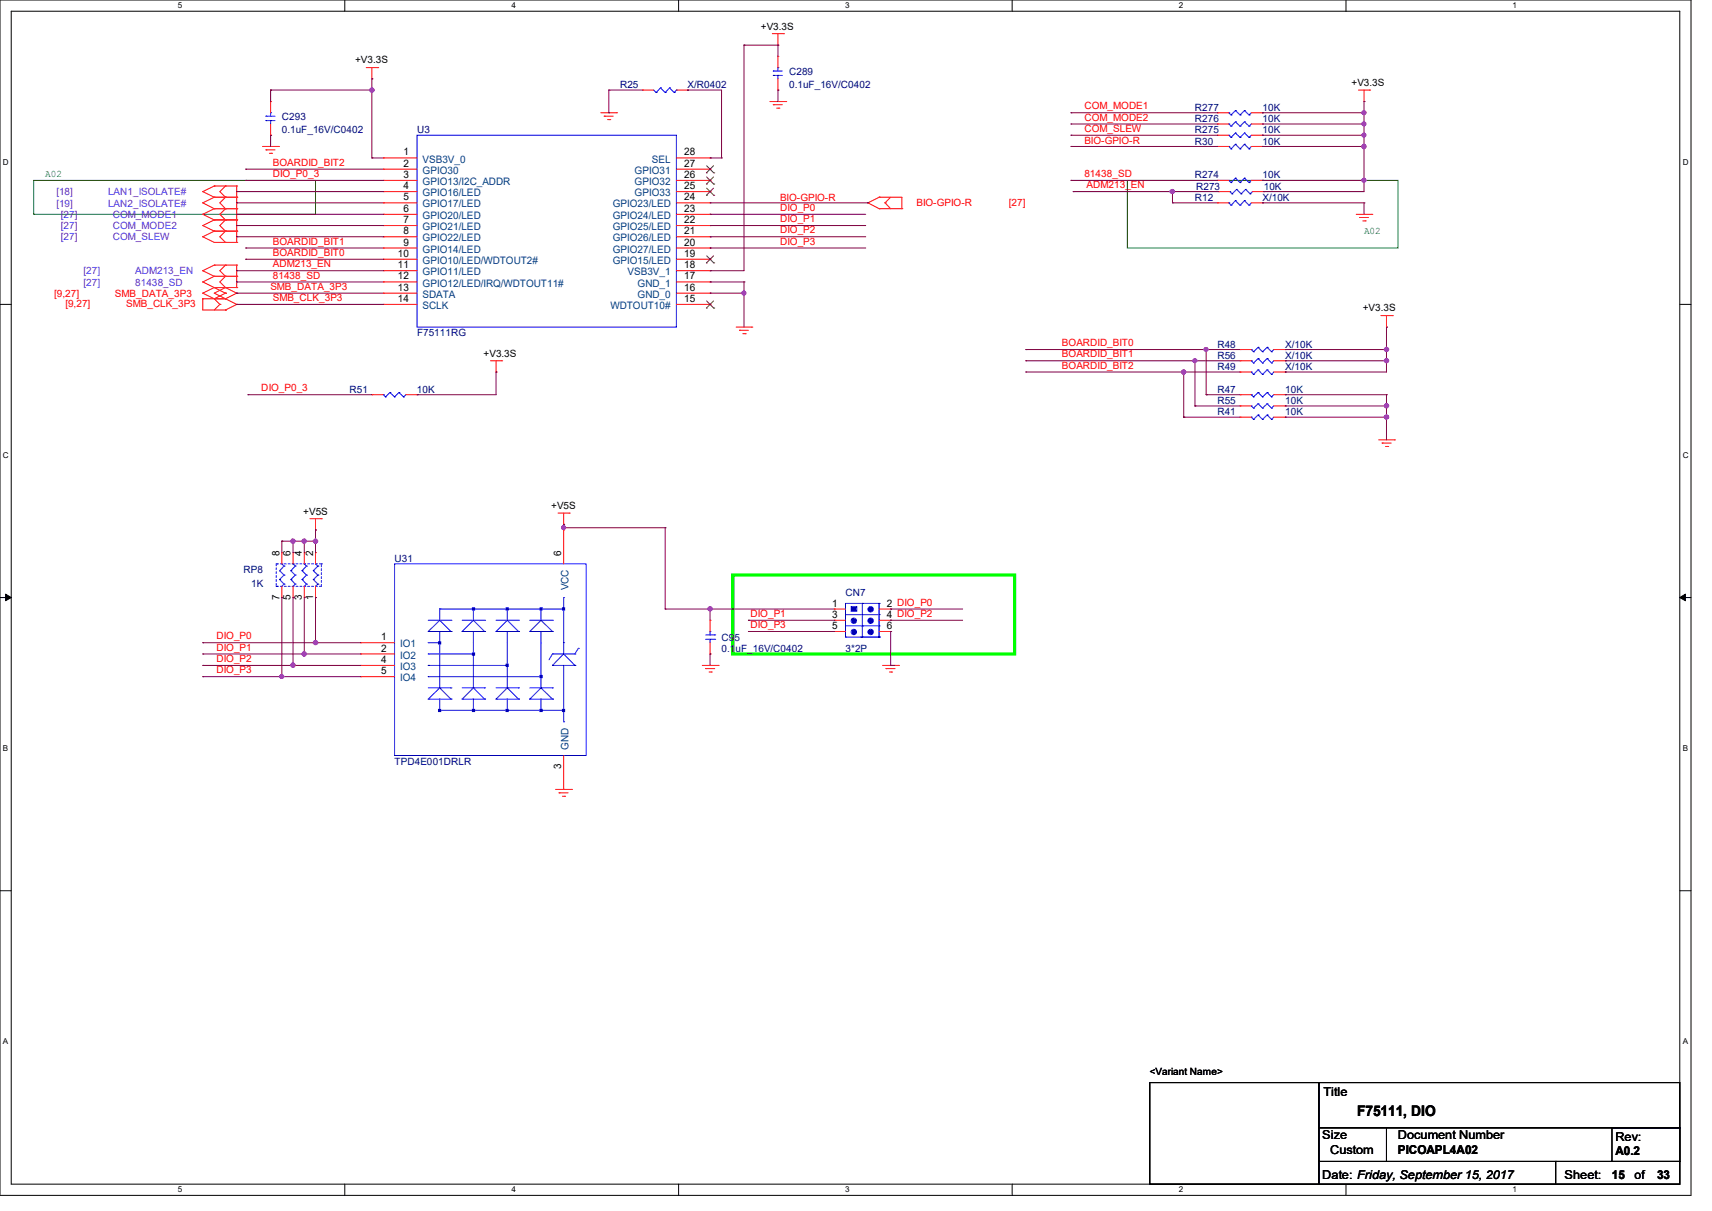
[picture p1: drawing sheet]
<svg xmlns="http://www.w3.org/2000/svg" width="297mm" height="210mm" viewBox="0 0 297 210" stroke-linecap="round" stroke-linejoin="round" font-family="sans-serif">
<path d="M0 0h293.4v207.3h-293.4zM1.9 1.9h289.5v203.5h-289.5z" fill="none" stroke="#000" stroke-width=".17"/>
<g fill="#fff">
<path d="M30.9 .2h.7v1.5h-.7z"/>
<path d="M30.9 205.6h.7v1.5h-.7z"/>
</g>
<path d="M59.8 0v1.9M59.8 205.4v1.9" fill="none" stroke="#000" stroke-width=".17"/>
<g fill="#fff">
<path d="M88.7 .2h.8v1.5h-.8z"/>
<path d="M88.7 205.6h.8v1.5h-.8z"/>
</g>
<path d="M117.7 0v1.9M117.7 205.4v1.9" fill="none" stroke="#000" stroke-width=".17"/>
<g fill="#fff">
<path d="M146.6 .2h.8v1.5h-.8z"/>
<path d="M146.6 205.6h.8v1.5h-.8z"/>
</g>
<path d="M175.6 0v1.9M175.6 205.4v1.9" fill="none" stroke="#000" stroke-width=".17"/>
<g fill="#fff">
<path d="M204.5 .2h.8v1.5h-.8z"/>
<path d="M204.5 205.6h.8v1.5h-.8z"/>
</g>
<path d="M233.5 0v1.9M233.5 205.4v1.9" fill="none" stroke="#000" stroke-width=".17"/>
<g fill="#fff">
<path d="M262.4 .2h.8v1.5h-.8z"/>
<path d="M262.4 205.6h.8v1.5h-.8z"/>
<path d="M.5 27.3h1v1.6h-1z"/>
<path d="M291.9 27.3h1v1.6h-1z"/>
<path d="M.5 78.2h1v1.5h-1z"/>
<path d="M291.9 78.2h1v1.5h-1z"/>
</g>
<path d="M0 52.8h1.9M291.4 52.8h2" fill="none" stroke="#000" stroke-width=".17"/>
<g fill="#fff">
<path d="M.5 129h.9v1.6h-.9z"/>
<path d="M291.9 129h.9v1.6h-.9z"/>
</g>
<path d="M0 103.6h1.9M291.4 103.6h2" fill="none" stroke="#000" stroke-width=".17"/>
<path d="M1 103l.9 .6-.9 .6zM291.4 103.6l1-.6v1.2z" fill="#000" stroke="#000" stroke-width=".17"/>
<g fill="#fff">
<path d="M.5 179.9h.9v1.5h-.9z"/>
<path d="M291.9 179.9h.9v1.5h-.9z"/>
</g>
<path d="M0 154.5h1.9M291.4 154.5h2M199.5 187.7h29.3v17.7h-29.3zM228.8 195.6h11.7v5.8h-11.7zM228.8 187.7h62.6v7.9h-62.6zM240.5 195.6h50.9v5.8h-50.9zM279.7 195.6h11.7v5.8h-11.7zM228.8 201.4h41.1v4h-41.1zM269.9 201.4h21.5v4h-21.5z" fill="none" stroke="#000" stroke-width=".17"/>
<path d="M127.1 99.7h48.9v13.7h-48.9z" fill="none" stroke="#0f0" stroke-width=".55"/>
<path d="M5.8 31.3h48.9v5.9h-48.9zM195.6 31.3h46.9v11.7h-46.9z" fill="none" stroke="#008000" stroke-width=".17"/>
<g fill="none" stroke="#f00" stroke-width=".17">
<path d="M46.9 17.6h.1M46.9 17.6v2M63.5 11.7h2M64.5 13.7h.1M64.5 11.7v2M65.5 11.7h.1M104.2 19.6h2.8M107 19.6h.1M111.5 15.6h.1M111.5 15.6h1.9M117.3 15.6h2M119.3 15.6h.1"/>
<path d="M133.6 17.6h2.7M134 5.8h1.9M134.2 18.2h.1M134.2 18.2h1.5M134.7 18.8h.4M135 7.8h.1M135 15.6h.1M135 9.8h.1M135 5.8v2M135 9.8v1.9M135 13.7v1.9M135.1 18.8h.1"/>
<path d="M135.9 5.8h.1M136.3 17.6h.1M211.2 19.6h.1M211.2 19.6h2M217.1 19.6h1.9M219 19.6h.1M235.7 15.6h1.9M236.6 17.6h.1M236.6 15.6v2M237.6 15.6h.1M35.2 37.2h.1M35.2 39.1h.1"/>
<path d="M35.2 33.2h.1M35.2 35.2h.1M35.2 37.2l2 .9M35.2 39.1l2 1M35.2 33.2l2 1M35.2 35.2l2 1M37.2 36.2h.1M37.2 38.1h.1M37.2 32.3h.1M37.2 34.2h.1M37.2 34.2h3.9M37.2 36.2h3.9"/>
<path d="M37.2 38.1h3.9M37.2 36.2l-2 1M37.2 38.1l-2 1M37.2 32.3l-2 .9M37.2 32.3h3.9M37.2 34.2l-2 1M39.1 38.1h.1M39.1 36.2h.1M39.1 34.2h.1M39.1 32.3h.1M39.1 36.2l-1 1 1 .9M39.1 38.1l-1 1 1 1"/>
<path d="M39.1 32.3l-1 .9 1 1M39.1 34.2l-1 1 1 1M41.1 38.1h.1M41.1 36.2h.1M41.1 34.2h.1M41.1 32.3h.1M41.1 32.3v9.7M45.6 25.4h2.7M46.1 26h.1M46.1 26h1.6M46.7 26.6h.4M46.9 23.5h.1"/>
<path d="M46.9 21.5v2M47.1 26.6h.1M48.3 25.4h.1M66.5 27.4h.1M66.5 29.3h.1M66.5 31.3h.1M66.5 33.2h.1M66.5 35.2h.1M66.5 37.2h.1M66.5 39.1h.1M66.5 37.2h5.8M66.5 27.4h5.8"/>
<path d="M66.5 29.3h5.8M66.5 31.3h5.8M66.5 33.2h5.8M66.5 35.2h5.8M66.5 39.1h5.8M104.8 20.2h.1M104.8 20.2h1.6M105.4 20.7h.4M105.8 20.7h.1M117.3 37.2h5.9M117.3 27.4h5.9M117.3 29.3h5.9"/>
<path d="M117.3 31.3h5.9M117.3 33.2h5.9M117.3 35.2h5.9M117.3 39.1h5.9M123.2 39.1h.1M123.2 37.2h.1M123.2 35.2h.1M123.2 33.2h.1M123.2 31.3h.1M123.2 29.3h.1M123.2 27.4h.1M150.6 35.2h.1"/>
<path d="M150.6 35.2l1.9 1M152.5 34.2h.1M152.5 36.2h.1M152.5 34.2h4v2M152.5 36.2h4M152.5 34.2l-1.9 1M153.5 35.2h.1M153.5 35.2l1 1M154.5 34.2l-1 1M156.5 36.2h.1M211.2 21.5h.1M211.2 23.5h.1"/>
<path d="M211.2 35.2h.1M211.2 31.3h.1M211.2 25.4h.1M211.2 25.4h2M211.2 21.5h2M211.2 23.5h2M211.2 31.3h2M211.2 35.2h2M211.4 33.2h.1M211.4 33.2h2M217.1 25.4h1.9M217.1 21.5h1.9"/>
<path d="M217.1 23.5h1.9M217.1 31.3h1.9M217.1 35.2h1.9M217.3 33.2h1.9M219 21.5h.1M219 23.5h.1M219 35.2h.1M219 31.3h.1M219 25.4h.1M219.2 33.2h.1M235.3 37.2h2.7M235.9 37.7h.1"/>
<path d="M235.9 37.7h1.5M236.4 38.3h.5M236.9 38.3h.1M238 37.2h.1M35.2 50.8h.1M35.2 51.8h.1M35.2 46.9h.1M35.2 41.1h.1M35.2 48.9h.1M35.2 51.8h3.9M35.2 50.8l2 1M35.2 51.8v2h3.9"/>
<path d="M35.2 46.9l2 1M35.2 41.1l2 .9h3.9M35.2 48.9l2 1M37.2 49.9h.1M37.2 51.8h.1M37.2 46h.1M37.2 40.1h.1M37.2 47.9h.1M37.2 49.9h3.9M37.2 49.9l-2 .9M37.2 49.9l1.9 .9M37.2 51.8l.9 1"/>
<path d="M37.2 47.9h3.9M37.2 46l-2 .9M37.2 46h3.9M37.2 40.1l-2 1M37.2 40.1h3.9M37.2 47.9l-2 1M38.1 52.8h.1M38.1 52.8l-.9 1M39.1 51.8h.1M39.1 49.9h.1M39.1 50.8h.1M39.1 53.8h.1"/>
<path d="M39.1 47.9h.1M39.1 46h.1M39.1 42h.1M39.1 40.1h.1M39.1 49.9l2 .9M39.1 49.9l-1.9 .9 3.9 2M39.1 50.8l-1.9 1M39.1 46l-1 .9 1 1M39.1 40.1l-1 1 1 .9M39.1 47.9l-1 1 1 1M41.1 50.8h.1M41.1 52.8h.1"/>
<path d="M41.1 47.9h.1M41.1 46h.1M41.1 42h.1M41.1 40.1h.1M41.1 49.9h.1M41.1 50.8l-2 1M41.1 52.8l-2 1M41.1 46v3.9M66.5 41.1h.1M66.5 43h.1M66.5 45h.1M66.5 46.9h.1"/>
<path d="M66.5 48.9h.1M66.5 50.8h.1M66.5 52.8h.1M66.5 41.1h5.8M66.5 43h5.8M66.5 45h5.8M66.5 46.9h5.8M66.5 48.9h5.8M66.5 50.8h5.8M66.5 52.8h5.8M117.3 41.1h5.9M117.3 43h5.9"/>
<path d="M117.3 45h5.9M117.3 46.9h5.9M117.3 48.9h5.9M117.3 50.8h5.9M117.3 52.8h5.9M123.2 50.8h.1M123.2 48.9h.1M123.2 46.9h.1M123.2 45h.1M123.2 43h.1M123.2 41.1h.1M123.2 52.8h.1"/>
<path d="M127.7 56.7h2.7M128.3 57.3h.1M128.3 57.3h1.5M128.9 57.9h.4M129.3 57.9h.1M130.4 56.7h.1M239.6 54.7h2M240.5 56.7h.1M240.5 54.7v2M241.6 54.7h.1M64.5 68.5h.1M64.5 68.5h2"/>
<path d="M70.4 68.5h1.9M72.3 68.5h.1M85.1 62.6h1.9M86.1 64.5h.1M86.1 62.6v1.9M87 62.6h.1M215.1 64.5h.1M215.1 60.6h.1M215.1 62.6h.1M215.1 70.4h.1M215.1 72.3h.1M215.1 68.5h.1"/>
<path d="M215.1 62.6h2M215.1 68.5h2M215.1 64.5h2M215.1 60.6h2M215.1 70.4h2M215.1 72.3h2M221 62.6h2M221 68.5h2M221 64.5h2M221 60.6h2M221 70.4h2M221 72.3h2"/>
<path d="M223 64.5h.1M223 60.6h.1M223 62.6h.1M223 70.4h.1M223 72.3h.1M223 68.5h.1M239.2 76.3h2.7M239.8 76.8h.1M239.8 76.8h1.5M240.4 77.4h.3M240.7 77.4h.1M241.9 76.3h.1"/>
<path d="M48.9 95.8h.1M48.9 95.8v2M50.8 95.8h.1M50.8 95.8v2M52.8 95.8h.1M52.8 95.8v2M53.8 90h2M54.7 91.9h.1M54.7 95.8h.1M54.7 90v1.9M54.7 95.8v2M55.8 90h.1"/>
<path d="M96.8 89h2M97.8 90.9h.1M97.8 91.9h.1M97.8 89v1.9M97.8 91.9v5.9M98.8 89h.1M48.9 103.6h.1M48.9 101.7v1.9M50.8 103.6h.1M50.8 101.7v1.9M52.8 103.6h.1M52.8 101.7v1.9"/>
<path d="M54.7 103.6h.1M54.7 101.7v1.9M62.6 111.5h.1M62.6 113.4h.1M62.6 115.4h.1M62.6 117.3h.1M62.6 115.4h5.9M62.6 111.5h5.9M62.6 113.4h5.9M62.6 117.3h5.9M121.8 115.4h2.8M122.4 116h.1"/>
<path d="M122.4 116h1.6M123 116.5h.4M123.2 113.4h.1M123.2 107.6h.1M123.2 107.6v1.9M123.2 111.5v1.9M123.4 116.5h.1M124.6 115.4h.1M144.7 105.6h.1M144.7 107.6h.1M144.7 109.5h.1M144.7 105.6h2"/>
<path d="M144.7 107.6h2M144.7 109.5h2M152.5 105.6h2M152.5 107.6h2M152.5 109.5h2M153.1 115.4h2.8M153.7 116h.1M153.7 116h1.6M154.3 116.5h.4M154.5 105.6h.1M154.5 107.6h.1M154.5 109.5h.1"/>
<path d="M154.7 116.5h.1M155.9 115.4h.1M96.4 136.9h2.7M97 137.5h.1M97 137.5h1.6M97.6 138.1h.4M97.8 136.9h.1M97.8 131v5.9M98 138.1h.1M99.1 136.9h.1"/>
</g>
<g fill="none" stroke="#00f" stroke-width=".17">
<path d="M46.9 19.6h.1M46.9 19.6v.6M113.4 15.6l.4 .4M113.8 16h.1M114.6 15.2h.1M114.6 15.2l-.8 .8M114.6 15.2l.8 .8M115.4 16h.1M116.2 15.2h.1M116.2 15.2l.8 .8M116.2 15.2l-.8 .8M117 16h.1"/>
<path d="M117.3 15.6h.1M117.3 15.6l-.3 .4M134.2 12.3h.1M134.2 13.1h.1M134.2 12.3h1.5M134.2 13.1h1.5M135 11.7h.1M135 13.1h.1M135 11.7v.6M135 13.1v.6M213.2 19.6h.1M213.2 19.6l.4 .3"/>
<path d="M213.6 19.9h.1M214.3 19.2h.1M214.3 19.2l-.7 .7M214.3 19.2l.8 .7M215.1 19.9h.1M215.9 19.2h.1M215.9 19.2l.8 .7M215.9 19.2l-.8 .7M216.7 19.9h.1M217.1 19.6l-.4 .3M46.1 20.2h.1M46.1 20.9h.1"/>
<path d="M46.1 20.2h1.6M46.1 20.9h1.6M46.9 20.9h.1M46.9 20.9v.6M72.3 23.5h45v33.2h-45zM213.2 21.5h.1M213.2 23.5h.1M213.2 35.2h.1M213.2 31.3h.1M213.2 25.4h.1M213.2 21.5l.4 .4M213.2 23.5l.4 .3"/>
<path d="M213.2 35.2l.4 .4M213.2 31.3l.4 .4M213.2 25.4l.4 .4M213.4 33.2h.1M213.4 33.2l.3 .4M213.6 21.9h.1M213.6 23.8h.1M213.6 35.6h.1M213.6 31.7h.1M213.6 25.8h.1M213.7 33.6h.1M214.3 21.1h.1"/>
<path d="M214.3 23.1h.1M214.3 34.8h.1M214.3 30.9h.1M214.3 25h.1M214.3 21.1l-.7 .8M214.3 21.1l.8 .8M214.3 23.1l-.7 .7M214.3 23.1l.8 .7M214.3 34.8l-.7 .8M214.3 34.8l.8 .8M214.3 30.9l-.7 .8M214.3 30.9l.8 .8"/>
<path d="M214.3 25l-.7 .8M214.3 25l.8 .8M214.5 32.9h.1M214.5 32.9l-.8 .7M214.5 32.9l.8 .7M215.1 21.9h.1M215.1 23.8h.1M215.1 35.6h.1M215.1 31.7h.1M215.1 25.8h.1M215.3 33.6h.1M215.9 21.1h.1"/>
<path d="M215.9 23.1h.1M215.9 34.8h.1M215.9 30.9h.1M215.9 25h.1M215.9 21.1l.8 .8M215.9 21.1l-.8 .8M215.9 23.1l.8 .7M215.9 23.1l-.8 .7M215.9 34.8l.8 .8M215.9 34.8l-.8 .8M215.9 30.9l.8 .8M215.9 30.9l-.8 .8"/>
<path d="M215.9 25l.8 .8M215.9 25l-.8 .8M216.1 32.9h.1M216.1 32.9l.8 .7M216.1 32.9l-.8 .7M216.7 21.9h.1M216.7 23.8h.1M216.7 35.6h.1M216.7 31.7h.1M216.7 25.8h.1M216.9 33.6h.1M217.1 21.5l-.4 .4"/>
<path d="M217.1 23.5l-.4 .3M217.1 35.2l-.4 .4M217.1 31.3l-.4 .4M217.1 25.4l-.4 .4M217.3 33.2l-.4 .4M66.5 68.5h.1M66.5 68.5l.4 .3M66.9 68.8h.1M67.6 68.1h.1M67.6 68.1l-.7 .7M67.6 68.1l.9 .7M68.5 68.8h.1"/>
<path d="M69.2 68.1h.1M69.2 68.1l.8 .7M69.2 68.1l-.7 .7M70 68.8h.1M70.4 68.5l-.4 .3M217.1 64.5h.1M217.1 60.6h.1M217.1 62.6h.1M217.1 70.4h.1M217.1 72.3h.1M217.1 68.5h.1M217.1 64.5l.4 .4"/>
<path d="M217.1 60.6l.4 .4M217.1 62.6l.4 .3M217.1 70.4l.4 .4M217.1 72.3l.4 .4M217.1 68.5l.4 .3M217.5 64.9h.1M217.5 61h.1M217.5 62.9h.1M217.5 70.8h.1M217.5 72.7h.1M217.5 68.8h.1M218.3 64.1h.1"/>
<path d="M218.3 60.2h.1M218.3 62.2h.1M218.3 70h.1M218.3 72h.1M218.3 68.1h.1M218.3 64.1l-.8 .8M218.3 64.1l.7 .8M218.3 60.2l-.8 .8M218.3 60.2l.7 .8M218.3 62.2l-.8 .7M218.3 62.2l.7 .7M218.3 70l-.8 .8"/>
<path d="M218.3 70l.7 .8M218.3 72l-.8 .7M218.3 72l.7 .7M218.3 68.1l-.8 .7M218.3 68.1l.7 .7M219 64.9h.1M219 61h.1M219 62.9h.1M219 70.8h.1M219 72.7h.1M219 68.8h.1M219.8 64.1h.1"/>
<path d="M219.8 60.2h.1M219.8 62.2h.1M219.8 70h.1M219.8 72h.1M219.8 68.1h.1M219.8 64.1l.8 .8M219.8 64.1l-.8 .8M219.8 60.2l.8 .8M219.8 60.2l-.8 .8M219.8 62.2l.8 .7M219.8 62.2l-.8 .7M219.8 70l.8 .8"/>
<path d="M219.8 70l-.8 .8M219.8 72l.8 .7M219.8 72l-.8 .7M219.8 68.1l.8 .7M219.8 68.1l-.8 .7M220.6 64.9h.1M220.6 61h.1M220.6 62.9h.1M220.6 70.8h.1M220.6 72.7h.1M220.6 68.8h.1M221 64.5l-.4 .4"/>
<path d="M221 60.6l-.4 .4M221 62.6l-.4 .3M221 70.4l-.4 .4M221 72.3l-.4 .4M221 68.5l-.4 .3M48.5 99h.1M48.5 99l.8 .7M48.9 97.8h.1M48.9 97.8l.4 .4M49.3 99.7h.1M49.3 98.2h.1M49.3 99.7l-.8 .8"/>
<path d="M49.3 98.2l-.8 .8M50.5 99h.1M50.5 99l.7 .7M50.8 97.8h.1M50.8 97.8l.4 .4M51.2 99.7h.1M51.2 98.2h.1M51.2 99.7l-.7 .8M51.2 98.2l-.7 .8M52.4 99h.1M52.4 99l.8 .7M52.8 97.8h.1"/>
<path d="M52.8 97.8l.4 .4M53.2 99.7h.1M53.2 98.2h.1M53.2 99.7l-.8 .8M53.2 98.2l-.8 .8M54.4 99h.1M54.4 99l.8 .7M54.7 97.8h.1M54.7 97.8l.5 .4M55.2 99.7h.1M55.2 98.2h.1M55.2 99.7l-.8 .8"/>
<path d="M55.2 98.2l-.8 .8M68.5 97.8h33.2v33.2h-33.2zM48.5 100.5h.1M48.5 100.5l.8 .8M49.3 101.3h.1M49.3 101.3l-.4 .4M50.5 100.5h.1M50.5 100.5l.7 .8M51.2 101.3h.1M51.2 101.3l-.4 .4M52.4 100.5h.1M52.4 100.5l.8 .8"/>
<path d="M53.2 101.3h.1M53.2 101.3l-.4 .4M54.4 100.5h.1M54.4 100.5l.8 .8M55.2 101.3h.1M55.2 101.3l-.5 .4M74.3 109.5h.1M74.3 111.5h.1M74.3 113.4h.1M74.3 115.4h.1M74.3 117.3h.1M74.3 109.5h3.9"/>
<path d="M74.3 107.6h3.9M74.3 119.3h3.9M74.3 111.5h2M74.3 113.4h7.8M74.3 115.4h13.7M74.3 117.3h19.6M76.3 105.6h.1M76.3 119.3h.1M76.3 109.5h.1M76.3 107.6l-2 1.9M76.3 107.6l1.9 1.9M76.3 105.6v2"/>
<path d="M76.3 109.5v9.8M76.3 119.3l-2 1.9M76.3 119.3l1.9 1.9M76.3 105.6h21.5M78.2 109.5h.1M78.2 107.6h.1M78.2 119.3h.1M80.2 109.5h.1M80.2 109.5h3.9M80.2 107.6h3.9M80.2 119.3h3.9M82.1 119.3h.1"/>
<path d="M82.1 105.6h.1M82.1 109.5h.1M82.1 105.6v2M82.1 109.5v9.8M82.1 119.3l2 1.9M82.1 119.3l-1.9 1.9M82.1 107.6l2 1.9M82.1 107.6l-1.9 1.9M84.1 119.3h.1M84.1 107.6h.1M84.1 109.5h.1M86.1 109.5h.1"/>
<path d="M86.1 109.5h3.9M86.1 107.6h3.9M86.1 119.3h3.9M88 119.3h.1M88 105.6h.1M88 109.5h.1M88 105.6v2M88 109.5v9.8M88 119.3l2 1.9M88 119.3l-1.9 1.9M88 107.6l2 1.9M88 107.6l-1.9 1.9"/>
<path d="M90 119.3h.1M90 107.6h.1M90 109.5h.1M91.9 109.5h.1M91.9 109.5h3.9M91.9 107.6h3.9M91.9 119.3h3.9M93.9 105.6h.1M93.9 119.3h.1M93.9 109.5h.1M93.9 107.6l-2 1.9M93.9 107.6l1.9 1.9"/>
<path d="M93.9 119.3l-2 1.9M93.9 119.3l1.9 1.9M93.9 105.6v2M93.9 109.5v9.8M95.8 109.5h.1M95.8 107.6h.1M95.8 119.3h.1M95.8 115.4h.1M95.8 113.4h.1M95.8 113.4h3.9M95.8 115.4h3.9M95.8 113.4l-.6 1"/>
<path d="M97.8 103.6h.1M97.8 111.5h.1M97.8 103.6v9.8M97.8 115.4v9.8M97.8 113.4l-2 2M97.8 113.4l1.9 2M99.7 115.4h.1M99.7 113.4h.1M100.3 112.4h.1M100.3 112.4l-.6 1M122.4 110.1h1.6M122.4 110.9h1.6"/>
<path d="M123.2 109.5h.1M123.2 110.9h.1M123.2 109.5v.6M123.2 110.9v.6M124 110.1h.1M124 110.9h.1M146.7 110.5h.1M146.7 106.6h5.8M146.7 108.5h5.8M146.7 110.5h5.8M149.4 110.5h.1M149.6 104.6h.1"/>
<path d="M149.6 106.6h.1M149.6 108.5h.1M149.6 110.5h.1M149.6 104.6v5.9M152.4 110.5h.1M152.5 110.5h.1M152.5 104.6h.1M152.5 106.6h.1M152.5 108.5h.1M152.5 104.6h-5.8v5.9M152.5 104.6v5.9M74.3 121.2h.1"/>
<path d="M74.3 121.2h3.9M76.3 123.2h.1M76.3 121.2v2M76.3 123.2h21.5M78.2 121.2h.1M80.2 121.2h.1M80.2 121.2h3.9M82.1 123.2h.1M82.1 121.2v2M84.1 121.2h.1M86.1 121.2h.1M86.1 121.2h3.9"/>
<path d="M88 123.2h.1M88 121.2v2M90 121.2h.1M91.9 121.2h.1M91.9 121.2h3.9M93.9 123.2h.1M93.9 121.2v2M95.8 121.2h.1M97.8 125.2h.1"/>
</g>
<path d="M47.9 97.8h.1M47.9 97.8v3.9M55.8 97.8h.1M55.8 97.8h-7.9M47.9 101.7h.1M55.8 101.7h-7.9M55.8 101.7v-3.9" fill="none" stroke="#00f" stroke-width=".17" stroke-dasharray=".3"/>
<g fill="#00f" stroke="#00f" stroke-width=".17">
<path d="M147.7 105.2h.9v.8h-.9z" fill-rule="evenodd"/>
<path d="M76.1 111.3h.4v.4h-.4z" fill-rule="evenodd"/>
<path d="M82 113.2h.3v.4h-.3z" fill-rule="evenodd"/>
<path d="M87.8 115.2h.4v.4h-.4z" fill-rule="evenodd"/>
<path d="M93.7 117.1h.4v.4h-.4z" fill-rule="evenodd"/>
<path d="M93.7 105.4h.4v.4h-.4z" fill-rule="evenodd"/>
<path d="M87.8 105.4h.4v.4h-.4z" fill-rule="evenodd"/>
<path d="M82 105.4h.3v.4h-.3z" fill-rule="evenodd"/>
<path d="M97.6 105.4h.4v.4h-.4z" fill-rule="evenodd"/>
<path d="M97.6 123h.4v.4h-.4z" fill-rule="evenodd"/>
<path d="M87.8 123h.4v.4h-.4z" fill-rule="evenodd"/>
<path d="M93.7 123h.4v.4h-.4z" fill-rule="evenodd"/>
<path d="M82 123h.3v.4h-.3z" fill-rule="evenodd"/>
<path d="M76.1 123h.4v.4h-.4z" fill-rule="evenodd"/>
<circle cx="148.1" cy="107.7" r=".47"/>
<circle cx="148.1" cy="109.6" r=".47"/>
<circle cx="151" cy="107.7" r=".47"/>
<circle cx="151" cy="109.6" r=".47"/>
<circle cx="151" cy="105.7" r=".47"/>
</g>
<g fill="none" stroke="#804000" stroke-width=".17">
<path d="M122.6 33.9h.1M122.6 31.9h.1M122.6 30h.1M122.6 32.6l1.2 1.3M122.6 30.7l1.2 1.2M122.6 28.7l1.2 1.3M123.8 32.6l-1.2 1.3M123.8 30.7l-1.2 1.2M123.8 28.7l-1.2 1.3M123.8 33.9h.1M123.8 31.9h.1M123.8 30h.1"/>
<path d="M122.6 45.6h.1M122.6 53.4h.1M122.6 44.4l1.2 1.2M122.6 52.2l1.2 1.2M123.8 44.4l-1.2 1.2M123.8 52.2l-1.2 1.2M123.8 45.6h.1M123.8 53.4h.1"/>
</g>
<g fill="none" stroke="#800040" stroke-width=".17">
<path d="M46.9 15.6h.1M46.9 15.6v2M46.9 15.6h17.6M64.5 15.6h.1M64.5 13.7h.1M64.5 13.7v13.7M105.6 15.6h.1M105.6 19.6h.1M105.6 15.6h5.9M105.6 15.6v4M119.3 15.6h.1M119.3 15.6h5.9v11.8"/>
<path d="M129.1 7.8h.1M129.1 7.8v39.1h-5.9M129.1 7.8h5.9M135 7.8h.1M135 15.6h.1M135 7.8v2M135 15.6v2M185.8 19.6h.1M185.8 19.6h25.4M219 19.6h.1M219 19.6h17.6M236.6 17.6h.1"/>
<path d="M236.6 19.6h.1M236.6 17.6v15.6h-17.4M41.1 37.2h.1M41.1 39.1h.1M41.1 33.2h.1M41.1 35.2h.1M41.1 33.2h25.4M41.1 39.1h25.4M41.1 37.2h25.4M41.1 35.2h25.4M42.6 29.3h.1M42.6 31.3h.1"/>
<path d="M42.6 31.3h23.9M42.6 29.3h23.9M46.9 23.5h.1M46.9 23.5v1.9M64.5 27.4h.1M64.5 27.4h2M123.2 27.4h.1M123.2 39.1h.1M123.2 37.2h.1M123.2 27.4h2M123.2 39.1h27M123.2 37.2h27"/>
<path d="M123.2 35.2h27.4M125.2 27.4h.1M150.6 35.2h.1M185.8 21.5h.1M185.8 23.5h.1M185.8 31.3h.1M185.8 25.4h.1M185.8 21.5h25.4M185.8 23.5h25.4M185.8 31.3h25.4M185.8 25.4h25.4M186.2 33.2h.1"/>
<path d="M186.2 33.2h25.2M203.4 35.2h.1M203.4 33.2h.1M203.4 35.2h7.8M203.4 33.2v2M219 21.5h.1M219 23.5h.1M219 31.3h.1M219 25.4h.1M219 35.2h.1M219 21.5h17.6M219 23.5h17.6"/>
<path d="M219 31.3h17.6M219 25.4h17.6M219 35.2h17.6M219.2 33.2h.1M236.6 31.3h.1M236.6 21.5h.1M236.6 23.5h.1M236.6 35.2h.1M236.6 35.2v2M41.1 41.1h.1M41.1 46.9h.1M41.1 48.9h.1"/>
<path d="M41.1 50.8h.1M41.1 52.8h.1M41.1 50.8h25.4M41.1 46.9h25.4M41.1 48.9h25.4M41.1 41.1h25.4M41.1 52.8h25.4M42.6 45h.1M42.6 43h.1M42.6 43h23.9M42.6 45h23.9M123.2 50.8h.1"/>
<path d="M123.2 46.9h.1M123.2 48.9h.1M123.2 41.1h.1M123.2 43h.1M123.2 50.8h5.9M123.2 48.9h5.9M123.2 41.1h27M123.2 43h27M129.1 48.9h.1M129.1 50.8h.1M129.1 48.9v7.8M240.5 56.7h.1"/>
<path d="M240.5 56.7v7.8h-17.5M43 68.5h.1M43 68.5h21.5M72.3 68.5h.1M86.1 64.5h.1M86.1 64.5v4h-13.8M178 60.6h.1M178 62.6h.1M178 64.5h.1M178 60.6h37.1M178 62.6h37.1M178 64.5h37.1"/>
<path d="M205.4 72.3h.1M205.4 64.5h.1M205.4 72.3h9.7M205.4 64.5v7.8M207.3 70.4h.1M207.3 62.6h.1M207.3 70.4h7.8M207.3 62.6v7.8M209.3 68.5h.1M209.3 60.6h.1M209.3 68.5h5.8M209.3 60.6v7.9"/>
<path d="M223 60.6h.1M223 62.6h.1M223 70.4h.1M223 68.5h.1M223 64.5h.1M223 72.3h.1M223 60.6h17.5M223 62.6h17.5M223 70.4h17.5M223 68.5h17.5M223 72.3h17.5M240.5 68.5h.1"/>
<path d="M240.5 70.4h.1M240.5 60.6h.1M240.5 62.6h.1M240.5 72.3h.1M240.5 68.5v7.8M48.9 93.9h.1M48.9 93.9h5.8M48.9 93.9v1.9M50.8 93.9h.1M50.8 93.9v1.9M52.8 93.9h.1M52.8 93.9v1.9"/>
<path d="M54.7 93.9h.1M54.7 91.9h.1M54.7 91.9v3.9M97.8 91.5h.1M97.8 90.9h.1M97.8 91.5h17.6M97.8 90.9v1M115.4 91.5h.1M115.4 91.5v14.1M35.2 115.4h.1M35.2 117.3h.1M35.2 113.4h.1"/>
<path d="M35.2 111.5h.1M35.2 115.4h27.4M35.2 117.3h27.4M35.2 113.4h27.4M35.2 111.5h27.4M48.9 117.3h.1M48.9 103.6h.1M48.9 103.6v13.7M50.8 103.6h.1M50.8 115.4h.1M50.8 103.6v11.8M52.8 103.6h.1"/>
<path d="M52.8 113.4h.1M52.8 103.6v9.8M54.7 103.6h.1M54.7 111.5h.1M54.7 103.6v7.9M115.4 105.6h.1M115.4 105.6h29.3M123.2 105.6h.1M123.2 113.4h.1M123.2 105.6v2M123.2 113.4v2M129.8 107.6h.1"/>
<path d="M129.8 109.5h.1M129.8 107.6h14.9M129.8 109.5h14.9M154.5 109.5h.1M154.5 105.6h.1M154.5 107.6h.1M154.5 115.4h.1M154.5 109.5v5.9M154.5 105.6h12.5M154.5 115.4h.8M154.5 107.6h12.5"/>
</g>
<g fill="#f0f" stroke="#f0f" stroke-width=".17">
<circle cx="236.6" cy="21.5" r=".35"/>
<circle cx="236.6" cy="23.4" r=".35"/>
<circle cx="236.6" cy="19.5" r=".35"/>
<circle cx="209.2" cy="60.6" r=".35"/>
<circle cx="240.5" cy="62.5" r=".37"/>
<circle cx="240.5" cy="70.4" r=".37"/>
<circle cx="240.5" cy="60.6" r=".37"/>
<circle cx="203.4" cy="33.2" r=".37"/>
<circle cx="236.6" cy="31.3" r=".35"/>
<circle cx="236.6" cy="25.4" r=".37"/>
<circle cx="129.1" cy="50.8" r=".35"/>
<circle cx="64.5" cy="15.6" r=".37"/>
<circle cx="207.3" cy="62.5" r=".35"/>
<circle cx="205.3" cy="64.5" r=".37"/>
<circle cx="240.5" cy="72.3" r=".37"/>
<circle cx="50.8" cy="93.9" r=".37"/>
<circle cx="54.7" cy="111.4" r=".37"/>
<circle cx="54.7" cy="93.9" r=".37"/>
<circle cx="52.8" cy="113.4" r=".37"/>
<circle cx="50.8" cy="115.4" r=".37"/>
<circle cx="123.2" cy="105.6" r=".37"/>
<circle cx="97.8" cy="91.5" r=".35"/>
<circle cx="52.8" cy="93.9" r=".37"/>
<circle cx="48.9" cy="117.3" r=".35"/>
</g>
<text font-size="2.5" x="235.5" y="193.5">F75111, DIO</text>
<g font-size="2.1">
<text x="229.6" y="190.1">Title</text>
<text x="229.4" y="197.5">Size</text>
<text x="242.5" y="197.5">Document Number</text>
<text x="280.2" y="197.9">Rev:</text>
<text x="230.8" y="200.1">Custom</text>
<text x="242.5" y="200.1">PICOAPL4A02</text>
<text x="280.2" y="200.3">A0.2</text>
<text x="229.4" y="204.4">Date: Friday, September 15, 2017</text>
<text x="271.4" y="204.4">Sheet:</text>
<text x="279.6" y="204.4">15</text>
<text x="283.6" y="204.4">of</text>
<text x="287.5" y="204.4">33</text>
</g>
<g font-size="1.8">
<text x="70" y="27">1</text>
<text x="70" y="28.9">2</text>
<text x="118.7" y="28.9">27</text>
<text x="118.7" y="27">28</text>
<text x="70" y="30.9">3</text>
<text x="70" y="32.8">4</text>
<text x="70" y="34.8">5</text>
<text x="118.7" y="34.8">24</text>
<text x="118.7" y="32.8">25</text>
<text x="118.7" y="30.9">26</text>
<text x="70" y="36.7">6</text>
<text x="70" y="38.7">7</text>
<text x="70" y="40.6">8</text>
<text x="118.7" y="40.6">21</text>
<text x="118.7" y="38.7">22</text>
<text x="118.7" y="36.7">23</text>
<text x="69" y="44.5">10</text>
<text x="69" y="46.5">11</text>
<text x="70" y="42.6">9</text>
<text x="118.7" y="46.5">18</text>
<text x="118.7" y="44.5">19</text>
<text x="118.7" y="42.6">20</text>
<text x="69" y="48.5">12</text>
<text x="69" y="50.4">13</text>
<text x="69" y="52.4">14</text>
<text x="118.7" y="50.4">16</text>
<text x="118.7" y="48.5">17</text>
<text x="118.7" y="52.4">15</text>
<text x="48.5" y="96.4" transform="rotate(-90 48.5 96.4)">8</text>
<text x="50.4" y="96.4" transform="rotate(-90 50.4 96.4)">6</text>
<text x="52.4" y="96.4" transform="rotate(-90 52.4 96.4)">4</text>
<text x="54.3" y="96.4" transform="rotate(-90 54.3 96.4)">2</text>
<text x="97.4" y="96.4" transform="rotate(-90 97.4 96.4)">6</text>
<text x="48.5" y="104" transform="rotate(-90 48.5 104)">7</text>
<text x="50.4" y="104" transform="rotate(-90 50.4 104)">5</text>
<text x="52.4" y="104" transform="rotate(-90 52.4 104)">3</text>
<text x="54.3" y="104" transform="rotate(-90 54.3 104)">1</text>
<text x="144.4" y="105.2">1</text>
<text x="144.4" y="107.1">3</text>
<text x="153.9" y="105.2">2 DIO_P0</text>
<text x="153.9" y="107.1">4 DIO_P2</text>
<text x="66.1" y="111">1</text>
<text x="66.1" y="113">2</text>
<text x="144.4" y="109.1">5</text>
<text x="153.9" y="109.1">6</text>
<text x="66.1" y="115">4</text>
<text x="66.1" y="116.9">5</text>
<text x="97.4" y="133.3" transform="rotate(-90 97.4 133.3)">3</text>
</g>
<g font-size="1.8" fill="#004080">
<text x="73.3" y="28.2">VSB3V_0</text>
<text x="113.1" y="28.2">SEL</text>
<text x="73.3" y="30.1">GPIO30</text>
<text x="73.3" y="32.1">GPIO13/I2C_ADDR</text>
<text x="73.3" y="34">GPIO16/LED</text>
<text x="73.3" y="36">GPIO17/LED</text>
<text x="106.3" y="36">GPIO23/LED</text>
<text x="110.1" y="34">GPIO33</text>
<text x="110.1" y="32.1">GPIO32</text>
<text x="110.1" y="30.1">GPIO31</text>
<text x="73.3" y="38">GPIO20/LED</text>
<text x="73.3" y="39.9">GPIO21/LED</text>
<text x="73.3" y="41.9">GPIO22/LED</text>
<text x="106.3" y="41.9">GPIO26/LED</text>
<text x="106.3" y="39.9">GPIO25/LED</text>
<text x="106.3" y="38">GPIO24/LED</text>
<text x="73.3" y="43.8">GPIO14/LED</text>
<text x="73.3" y="45.8">GPIO10/LED/WDTOUT2#</text>
<text x="73.3" y="47.8">GPIO11/LED</text>
<text x="106.3" y="45.8">GPIO15/LED</text>
<text x="106.3" y="43.8">GPIO27/LED</text>
<text x="108.9" y="47.8">VSB3V_1</text>
<text x="73.3" y="49.7">GPIO12/LED/IRQ/WDTOUT11#</text>
<text x="73.3" y="51.6">SDATA</text>
<text x="73.3" y="53.6">SCLK</text>
<text x="105.9" y="53.6">WDTOUT10#</text>
<text x="110.6" y="51.6">GND_0</text>
<text x="110.6" y="49.7">GND_1</text>
<text x="98.6" y="102.4" transform="rotate(-90 98.6 102.4)">VCC</text>
<text x="69.4" y="112.3">IO1</text>
<text x="69.4" y="114.2">IO2</text>
<text x="69.4" y="116.2">IO3</text>
<text x="69.4" y="118.2">IO4</text>
<text x="98.6" y="130" transform="rotate(-90 98.6 130)">GND</text>
</g>
<g font-size="1.7">
<text x="132" y="5.1">+V3.3S</text>
<text x="61.6" y="11">+V3.3S</text>
<text x="234.5" y="14.9">+V3.3S</text>
<text x="236.4" y="54">+V3.3S</text>
<text x="83.9" y="61.8">+V3.3S</text>
<text x="52.6" y="89.2">+V5S</text>
<text x="95.6" y="88.2">+V5S</text>
<text x="199.5" y="186.4">&lt;Variant Name&gt;</text>
</g>
<g font-size="1.7" fill="#000080">
<text x="107.6" y="15.3">R25</text>
<text x="119.3" y="15.3">X/R0402</text>
<text x="136.9" y="13">C289</text>
<text x="136.9" y="15.3">0.1uF_16V/C0402</text>
<text x="48.9" y="20.8">C293</text>
<text x="48.9" y="23.1">0.1uF_16V/C0402</text>
<text x="72.3" y="23.1">U3</text>
<text x="207.3" y="19.2">R277</text>
<text x="207.3" y="21.2">R276</text>
<text x="207.3" y="23.1">R275</text>
<text x="219" y="19.2">10K</text>
<text x="219" y="21.2">10K</text>
<text x="219" y="23.1">10K</text>
<text x="207.3" y="25.1">R30</text>
<text x="219" y="25.1">10K</text>
<text x="207.3" y="34.8">R12</text>
<text x="207.3" y="30.9">R274</text>
<text x="207.5" y="32.9">R273</text>
<text x="219" y="34.8">X/10K</text>
<text x="219" y="30.9">10K</text>
<text x="219.2" y="32.9">10K</text>
<text x="72.3" y="58.3">F75111RG</text>
<text x="211.2" y="64.2">R49</text>
<text x="211.2" y="60.3">R48</text>
<text x="211.2" y="62.2">R56</text>
<text x="223" y="64.2">X/10K</text>
<text x="223" y="60.3">X/10K</text>
<text x="223" y="62.2">X/10K</text>
<text x="60.6" y="68.1">R51</text>
<text x="72.3" y="68.1">10K</text>
<text x="211.2" y="70.1">R55</text>
<text x="211.2" y="68.1">R47</text>
<text x="223" y="70.1">10K</text>
<text x="223" y="68.1">10K</text>
<text x="211.2" y="72">R41</text>
<text x="223" y="72">10K</text>
<text x="42.2" y="99.4">RP8</text>
<text x="43.6" y="101.7">1K</text>
<text x="68.5" y="97.4">U31</text>
<text x="146.7" y="103.3">CN7</text>
<text x="125.2" y="111.1">C95</text>
<text x="125.2" y="113.1">0.1uF_16V/C0402</text>
<text x="146.7" y="113.1">3*2P</text>
<text x="68.5" y="132.6">TPD4E001DRLR</text>
</g>
<g font-size="1.7" fill="#f00">
<text x="188.1" y="19">COM_MODE1</text>
<text x="188.1" y="20.9">COM_MODE2</text>
<text x="188.1" y="22.9">COM_SLEW</text>
<text x="47.3" y="28.7">BOARDID_BIT2</text>
<text x="188.1" y="25">BIO-GPIO-R</text>
<text x="47.3" y="30.7">DIO_P0_3</text>
<text x="135.3" y="34.8">BIO-GPIO-R</text>
<text x="159" y="35.6">BIO-GPIO-R</text>
<text x="175" y="35.6">[27]</text>
<text x="188.1" y="30.7">81438_SD</text>
<text x="188.5" y="32.6">ADM213_EN</text>
<text x="135.3" y="38.5">DIO_P1</text>
<text x="135.3" y="36.6">DIO_P0</text>
<text x="135.3" y="40.5">DIO_P2</text>
<text x="47.3" y="46.4">ADM213_EN</text>
<text x="47.3" y="44.4">BOARDID_BIT0</text>
<text x="47.3" y="42.4">BOARDID_BIT1</text>
<text x="135.3" y="42.4">DIO_P3</text>
<text x="9.4" y="51.5">[9,27]</text>
<text x="11.3" y="53.2">[9,27]</text>
<text x="19.9" y="51.5">SMB_DATA_3P3</text>
<text x="21.9" y="53.2">SMB_CLK_3P3</text>
<text x="46.9" y="50.2">SMB_DATA_3P3</text>
<text x="47.3" y="48.3">81438_SD</text>
<text x="47.3" y="52.2">SMB_CLK_3P3</text>
<text x="184.2" y="60">BOARDID_BIT0</text>
<text x="184.2" y="62">BOARDID_BIT1</text>
<text x="184.2" y="63.9">BOARDID_BIT2</text>
<text x="45.3" y="67.9">DIO_P0_3</text>
<text x="130.2" y="107">DIO_P1</text>
<text x="37.5" y="112.8">DIO_P1</text>
<text x="37.5" y="110.9">DIO_P0</text>
<text x="130.2" y="108.9">DIO_P3</text>
<text x="37.5" y="114.8">DIO_P2</text>
<text x="37.5" y="116.8">DIO_P3</text>
</g>
<g font-size="1.7" fill="#008000">
<text x="7.8" y="30.7">A02</text>
<text x="236.6" y="40.5">A02</text>
</g>
<g font-size="1.7" fill="#8000ff">
<text x="9.8" y="33.9">[18]</text>
<text x="9.8" y="35.8">[19]</text>
<text x="18.8" y="33.9">LAN1_ISOLATE#</text>
<text x="18.8" y="35.8">LAN2_ISOLATE#</text>
<text x="10.5" y="37.8">[27]</text>
<text x="10.5" y="41.7">[27]</text>
<text x="10.5" y="39.7">[27]</text>
<text x="19.6" y="37.8">COM_MODE1</text>
<text x="19.6" y="41.7">COM_SLEW</text>
<text x="19.6" y="39.7">COM_MODE2</text>
<text x="14.5" y="47.6">[27]</text>
<text x="23.5" y="47.6">ADM213_EN</text>
<text x="14.5" y="49.5">[27]</text>
<text x="23.5" y="49.5">81438_SD</text>
</g>
<g font-size="1.4">
<text x="30.9" y="1.4">5</text>
<text x="88.7" y="1.4">4</text>
<text x="146.6" y="1.4">3</text>
<text x="204.5" y="1.4">2</text>
<text x="262.4" y="1.4">1</text>
<text x=".5" y="28.6">D</text>
<text x="291.9" y="28.6">D</text>
<text x=".5" y="79.4">C</text>
<text x="291.9" y="79.4">C</text>
<text x=".5" y="130.3">B</text>
<text x="291.9" y="130.3">B</text>
<text x=".5" y="181.1">A</text>
<text x="291.9" y="181.1">A</text>
<text x="30.9" y="206.8">5</text>
<text x="88.7" y="206.8">4</text>
<text x="146.6" y="206.8">3</text>
<text x="204.5" y="206.8">2</text>
<text x="262.4" y="206.8">1</text>
</g>
</svg>
